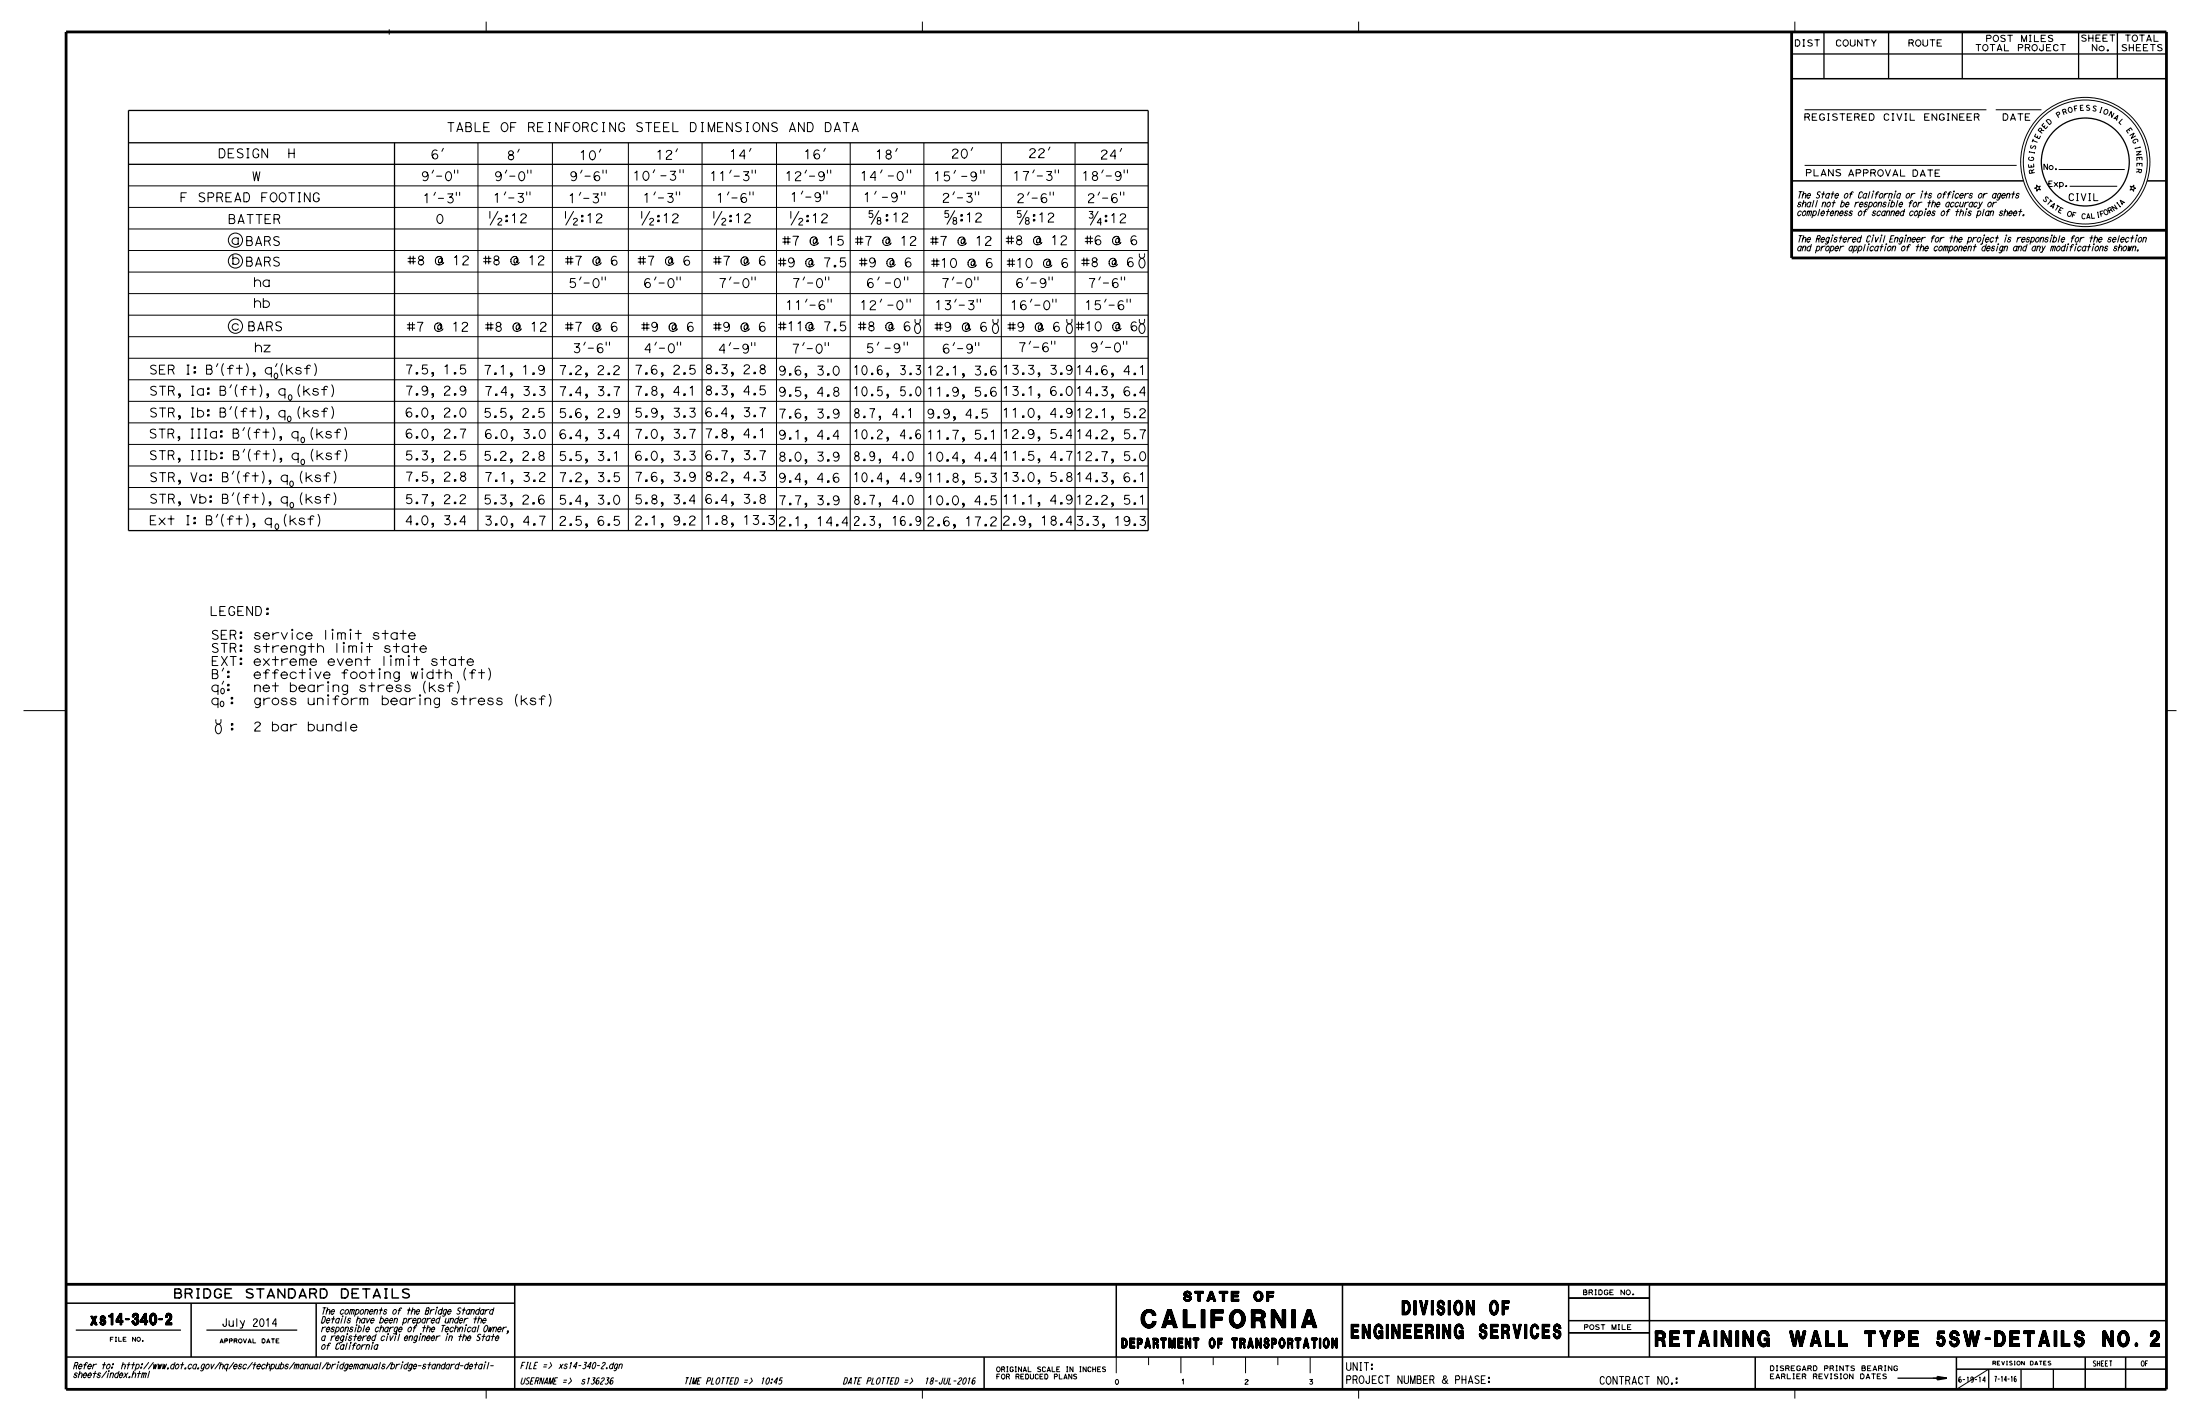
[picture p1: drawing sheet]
<svg xmlns="http://www.w3.org/2000/svg" width="432mm" height="279mm" viewBox="0 0 432 279" stroke-linecap="round" stroke-linejoin="round" font-family="sans-serif">
<g fill="none" stroke="#000" stroke-width=".2">
<path d="M76.4 5.7v1.1M95.4 4.2v2.1M181 4.2v2.1M266.7 4.2v2.1M352.3 4.2v2.1M25.2 36.5h200.2M85.1 33.4l-.3 .6M85.5 37.7l-.3 .6M87 29.1l-.3 .6M89.2 33.4v.6M89.6 37.7v.6M89.8 33.4v.6"/>
<path d="M90.2 37.7v.6M93.8 28v76.1M99.3 37.7l-.3 .5M99.5 33.4l-.3 .6M101.9 29.3l-.3 .6M103.4 37.6v.7M103.6 33.4v.6M104 37.6v.7M104.2 33.4v.6M108.4 28v76.1M114 37.7l-.3 .6M114.2 33.4l-.2 .6"/>
<path d="M117.9 29.3l-.3 .6M118.1 37.7v.6M118.3 33.4v.6M118.7 37.7v.6M119 33.4v.6M123.3 28v76.1M128.5 33.3l-.3 .6M128.6 37.7l-.3 .5M132.7 37.6v.7M133 29.2l-.3 .6M133.4 37.6v.7M133.5 33.3v.6"/>
<path d="M134.1 33.3v.6M137.8 28v76.1M143.1 37.7l-.3 .5M143.5 33.4l-.3 .6M147.2 37.6v.7M147.4 29.1l-.3 .6M147.6 33.4v.6M147.8 37.6v.7M148.3 33.4v.6M152.4 28v76.1M157.6 37.5l-.3 .6M158.3 33.4l-.3 .6"/>
<path d="M161.7 37.5v.6M162 29.1l-.3 .6M162.3 37.5v.6M162.4 33.4v.6M163 33.4v.6M166.9 28v76.1M172 37.5l-.3 .6M173.1 33.3l-.3 .6M176.1 29.1l-.3 .6M176.9 37.5v.6M177.6 37.5v.6M178.1 33.3v.6"/>
<path d="M178.7 33.3v.6M181.3 28v76.1M187.3 37.6l-.3 .6M187.5 33.4l-.3 .6M190.9 28.9l-.3 .6M191.4 37.6v.6M192.1 37.6v.6M192.5 33.4v.6M193.1 33.4v.6M196.5 28v76.1M202 37.7l-.3 .6M203 33.3l-.3 .6"/>
<path d="M206.1 28.9l-.3 .5M206.1 37.7v.6M206.7 37.7v.6M207.1 33.3v.6M207.7 33.3v.6M211 28v76.1M215.8 37.7l-.3 .6M216.5 33.3l-.3 .6M219.9 37.7v.6M220.2 29.1l-.3 .6M220.6 37.7v.6M220.6 33.3v.6"/>
<path d="M221.3 33.3v.6M354.2 21.5h35.7M354.2 32.5h41.6M367.6 38l-.2 .9M370.8 39.7l-.2 .9M372 38l-.3 .9M377.2 38l-.2 .9M383.4 38l-.2 .9M391.7 21.5h9M399.7 36.3l.3 .4 .4-.2-.2 .4 .3 .4-.5-.2-.2 .4v-.4l-.5-.2 .4-.1zM404.1 33.3h12.9M406.2 36.6h9.4"/>
<path d="M418.1 36.5l.4 .2 .3-.4v.5l.4 .1-.4 .2v.4l-.3-.3-.4 .1 .3-.4zM25.2 40.7h200.2M25.2 44.9h200.2M25.2 49.2h200.2M25.2 53.4h200.2M25.2 57.6h200.2M96.1 41.5v1.3M97.7 43.1a.37 .37 0 0 1 .5-.3 .37 .37 0 0 1 .2 .5l-.6 .6-.1 .3h.8M97.7 41.5l-1.5 2.7M99.3 43.2h.3v.3h-.3zM99.3 42.3h.3v.3h-.3zM100.6 42.3l.4-.4v1.8"/>
<path d="M102.2 42.3a.49 .49 0 0 1 .7-.4 .49 .49 0 0 1 .2 .8l-.6 .5-.3 .5h1.1M111 41.5v1.3M112.6 43.1a.37 .37 0 0 1 .4-.3 .37 .37 0 0 1 .3 .5l-.7 .6v.3h.7M112.6 41.5l-1.5 2.7M114.1 54.4l-.3 .5M114.1 43.2h.3v.3h-.3zM114.1 42.3h.3v.3h-.3zM115.4 42.3l.4-.4v1.8M117.1 42.3a.49 .49 0 0 1 .6-.4 .49 .49 0 0 1 .3 .8l-.7 .5-.2 .5h1M118.2 54.3v.7M118.8 54.3v.7M126 41.5v1.3"/>
<path d="M127.5 43.1a.37 .37 0 0 1 .5-.3 .37 .37 0 0 1 .2 .5l-.6 .6-.1 .3h.8M127.5 41.5l-1.5 2.7M128.8 54.4l-.3 .5M129.1 43.2h.3v.3h-.3zM129.1 42.3h.3v.3h-.3zM130.4 42.3l.4-.4v1.8M132 42.3a.49 .49 0 0 1 .7-.4 .49 .49 0 0 1 .2 .8l-.6 .5-.3 .5h1.1M132.9 54.3v.7M133.5 54.3v.7M140.1 41.5v1.3M141.7 43.1a.37 .37 0 0 1 .5-.3 .37 .37 0 0 1 .2 .5l-.7 .6v.3h.7M141.7 41.5l-1.5 2.7"/>
<path d="M143.3 43.2h.3v.3h-.3zM143.3 42.3h.3v.3h-.3zM143.5 54.4l-.3 .5M144.5 42.3l.4-.4v1.8M146.2 42.3a.49 .49 0 0 1 .7-.4 .49 .49 0 0 1 .2 .8l-.7 .5-.2 .5h1M147.6 54.3v.7M148.2 54.3v.7M155.2 41.5v1.3M156.8 43.1a.37 .37 0 0 1 .5-.3 .37 .37 0 0 1 .2 .5l-.7 .6v.3h.8M156.8 41.5l-1.5 2.7M157.9 54.4l-.3 .5M158.4 43.2h.3v.3h-.3z"/>
<path d="M158.4 42.3h.3v.3h-.3zM158.4 58.7l-.3 .6M159.6 42.3l.5-.4v1.8M161.3 42.3a.49 .49 0 0 1 .7-.4 .49 .49 0 0 1 .2 .8l-.7 .5-.2 .5h1.1M162 54.3v.7M162.5 58.7v.6M162.7 54.3v.7M163.1 58.7v.6M171.3 41.3h-.7v.7l.2-.1a.42 .42 0 0 1 .5 .5 .42 .42 0 0 1-.7 .1M172.5 43.3a.38 .38 0 0 0-.3 .6 .38 .38 0 0 0 .6 0 .38 .38 0 0 0-.2-.6l-.4-.1 .1-.5 .5 .1v.4l-.2 .1M172.5 41.3l-1.5 2.7M172.6 54.4l-.3 .5"/>
<path d="M173 58.7l-.2 .6M173.9 43h.3v.3h-.3zM173.9 42.1h.3v.3h-.3zM175.4 42.1l.5-.3v1.8M177.1 42.2a.49 .49 0 0 1 .7-.4 .49 .49 0 0 1 .2 .7l-.7 .6-.2 .5h1M177.5 54.3v.7M178 58.7v.6M178.2 54.3v.7M178.7 58.7v.6M186.2 41.3h-.7v.7l.2-.1a.42 .42 0 0 1 .5 .5 .42 .42 0 0 1-.7 .1M187.2 54.4l-.3 .5M187.3 43.3a.38 .38 0 0 0-.2 .6 .38 .38 0 0 0 .6 0 .38 .38 0 0 0-.2-.6l-.4-.1 .1-.5 .5 .1v.4l-.2 .1"/>
<path d="M187.4 41.3l-1.5 2.7M187.7 58.7l-.3 .6M188.6 43h.3v.3h-.3zM188.6 42.1h.3v.3h-.3zM189.9 42.1l.4-.3v1.8M191.3 54.3v.7M191.5 42.2a.49 .49 0 0 1 .7-.4 .49 .49 0 0 1 .2 .7l-.6 .6-.3 .5h1.1M191.8 58.7v.6M192 54.3v.7M192.4 58.7v.6M200.4 41.3h-.7v.7l.2-.1a.42 .42 0 0 1 .5 .5 .42 .42 0 0 1-.7 .1M201.6 43.3a.38 .38 0 0 0-.3 .6 .38 .38 0 0 0 .6 0 .38 .38 0 0 0-.2-.6l-.4-.1 .1-.5 .5 .1v.4l-.2 .1"/>
<path d="M201.6 41.3l-1.5 2.7M201.8 54.4l-.3 .5M202.5 58.7l-.3 .6M202.8 43h.3v.3h-.3zM202.8 42.1h.3v.3h-.3zM204.1 42.1l.4-.3v1.8M205.8 42.2a.49 .49 0 0 1 .6-.4 .49 .49 0 0 1 .3 .7l-.7 .6-.2 .5h1M205.9 54.3v.7M206.5 54.3v.7M206.6 58.7v.6M207.3 58.7v.6M213.8 41.5h.7l-.4 .5a.43 .43 0 0 1 .4 .6 .43 .43 0 0 1-.7 .1"/>
<path d="M215.5 41.5l-1.5 2.7M216 54.4l-.3 .5M216.1 43.7h-.7l.6-.9v1.4M216.9 43.2h.3v.3h-.3zM216.9 42.3h.3v.3h-.3zM217.1 58.7l-.3 .6M218.2 42.3l.4-.4v1.8M219.9 42.3a.49 .49 0 0 1 .6-.4 .49 .49 0 0 1 .3 .8l-.7 .5-.2 .5h1M220.1 54.3v.7M220.7 54.3v.7M221.2 58.7v.6M221.8 58.7v.6"/>
<path d="M223.9 50.8l.2-.1a1.05 1.05 0 0 1 .6 .9 1.05 1.05 0 0 1-.6 1 1.08 1.08 0 0 1-.2-1.8zM224.6 49.7v.5a.51 .51 0 0 1-.5 .5 .51 .51 0 0 1-.5-.5v-.4M359.6 46.6l-.2 .9M366.7 48.3l-.2 .9M367.6 46.6l-.2 .9M369.2 46.6l-.2 .9M370.1 48.3l-.2 .9M374 46.6l-.2 .9M377.9 41.4l-.2 .9M385.9 41.4l-.2 .9M389.4 46.6l-.4 1.2-.2 .1M392.1 48.3l-.2 .9"/>
<path d="M393.7 46.6l-.2 .9M402.6 46.6l-.2 .9M405.8 48.3l-.2 .9M407.4 48.3l-.2 .9M410.9 48.3l-.3 .9M419.3 46.6l-.2 .9M25.2 61.8h200.2M25.2 66.1h200.2M25.2 70.3h200.2M25.2 74.5h200.2M25.2 78.8h200.2M42.8 71.4l-.3 .5"/>
<path d="M43.9 71.4a2.21 2.21 0 0 0 0 2.3M45.4 79.8l-.3 .6M45.4 75.5l-.3 .6M46.5 75.5a2.21 2.21 0 0 0 0 2.3M46.5 79.8a2.21 2.21 0 0 0 0 2.3M48.4 71.4a2.21 2.21 0 0 1 0 2.3M51 79.8a2.21 2.21 0 0 1 0 2.3M51 75.5a2.21 2.21 0 0 1 0 2.4M54.4 71.4l-.3 .5M55.5 71.4a2.21 2.21 0 0 0 0 2.3M58.8 79.8a2.21 2.21 0 0 0 0 2.3M58.8 75.5a2.21 2.21 0 0 0 0 2.3"/>
<path d="M61.8 71.4a2.21 2.21 0 0 1 0 2.3M65.1 79.8a2.21 2.21 0 0 1 0 2.3M65.1 75.5a2.21 2.21 0 0 1 0 2.4M114.9 67.1l-.3 .6M119 67.1v.6M119.6 67.1v.6M128.8 67.1l-.3 .6M132.9 67.1v.6M133.6 67.1v.6M143.4 67.2l-.3 .6M147.5 67.2v.6M148.2 67.2v.6"/>
<path d="M157.8 67.2l-.2 .6M162 67.2v.6M162.6 67.2v.6M172.5 67.1l-.3 .6M177.5 67.1v.6M178.1 67.1v.6M179.9 63.6l.2-.1a1.05 1.05 0 0 1 .6 1 1.05 1.05 0 0 1-.6 .9 1.08 1.08 0 0 1-.2-1.8zM180.6 62.6v.4a.51 .51 0 0 1-.5 .5 .51 .51 0 0 1-.5-.5v-.4M187.4 67.2l-.3 .6M191.5 67.2v.6M192.1 67.2v.6M195.2 63.6l.2-.1a1.05 1.05 0 0 1 .6 1 1.05 1.05 0 0 1-.6 .9 1.08 1.08 0 0 1-.2-1.8z"/>
<path d="M195.9 62.6v.4a.51 .51 0 0 1-.5 .5 .51 .51 0 0 1-.5-.5v-.4M202.3 67l-.3 .5M206.4 66.9v.6M207 66.9v.6M209.7 63.6l.2-.1a1.05 1.05 0 0 1 .6 1 1.05 1.05 0 0 1-.6 .9 1.08 1.08 0 0 1-.2-1.8zM210.4 62.6v.4a.51 .51 0 0 1-.5 .5 .51 .51 0 0 1-.5-.5v-.4M216.4 67l-.3 .6M220.5 67v.6M221.1 67v.6M223.9 63.6l.2-.1a1.05 1.05 0 0 1 .6 1 1.05 1.05 0 0 1-.6 .9 1.08 1.08 0 0 1-.2-1.8zM224.6 62.6v.4a.51 .51 0 0 1-.5 .5 .51 .51 0 0 1-.5-.5v-.4M25.2 83h200.2"/>
<path d="M25.2 87.2h200.2M25.2 91.4h200.2M25.2 95.7h200.2M25.2 99.9h200.2M45.9 92.5l-.3 .5M45.9 96.7l-.3 .6M47 92.5a2.21 2.21 0 0 0 0 2.3M47 96.7a2.21 2.21 0 0 0 0 2.3M48 83.9l-.3 .6M48 88.1l-.3 .6M49.1 83.9a2.21 2.21 0 0 0 0 2.4M49.1 88.1a2.21 2.21 0 0 0 0 2.4"/>
<path d="M51.5 92.5a2.21 2.21 0 0 1 0 2.3M51.5 96.7a2.21 2.21 0 0 1 0 2.3M53.6 83.9a2.21 2.21 0 0 1 0 2.4M53.6 88.2a2.21 2.21 0 0 1 0 2.3M59.3 92.5a2.21 2.21 0 0 0 0 2.3M59.3 96.7a2.21 2.21 0 0 0 0 2.3M61.4 83.9a2.21 2.21 0 0 0 0 2.4M61.4 88.1a2.21 2.21 0 0 0 0 2.4M65.6 92.5a2.21 2.21 0 0 1 0 2.3M65.6 96.7a2.21 2.21 0 0 1 0 2.3M67.7 83.9a2.21 2.21 0 0 1 0 2.4M67.7 88.2a2.21 2.21 0 0 1 0 2.3"/>
<path d="M42.7 100.9l-.3 .6M43.8 100.9a2.21 2.21 0 0 0 0 2.4M48.4 100.9a2.21 2.21 0 0 1 0 2.4M56.1 100.9a2.21 2.21 0 0 0 0 2.4M62.4 100.9a2.21 2.21 0 0 1 0 2.4M4.6 139.5h8.4M43.9 133.7l-.3 .6M43.9 131.1l-.3 .6M45.4 137.8h.3v.3h-.3zM45.4 136.9h.3v.2h-.3zM57.4 124.2v1.3M60.9 131.9v1.3"/>
<path d="M64.4 134.5v1.2M64.4 137v1.3M65.3 124.2v1.3M67.5 126.8v1.2M68.8 124.2v1.3M71 126.8v1.2M74.5 131.9v1.3M76.7 129.3v1.3M80.2 129.3v1.3M82.4 137v1.3M82.9 131.9v1.3M83.5 133.7a2.21 2.21 0 0 0 0 2.3"/>
<path d="M89.8 133.7a2.21 2.21 0 0 1 0 2.3M91.4 131.1a2.21 2.21 0 0 0 0 2.3M95.9 131.1a2.21 2.21 0 0 1 0 2.4M101.5 136.2a2.21 2.21 0 0 0 0 2.4M107.8 136.2a2.21 2.21 0 0 1 0 2.4M425.2 139.5h2M42.6 142.2l.3-.1a1.05 1.05 0 0 1 .6 .9 1.05 1.05 0 0 1-.6 1 1.08 1.08 0 0 1-.3-1.8zM43.4 141.1v.5a.51 .51 0 0 1-.5 .5 .51 .51 0 0 1-.5-.5v-.4M45.4 142.9h.3v.3h-.3zM45.4 142h.3v.3h-.3zM67.1 258.7l-.2 .9M85.7 257l-.3 .9"/>
<path d="M21.3 269.4l-.3 1M22 268.3h.1v.2h-.2zM22.1 267.6h.2l-.1 .2h-.1zM66.4 267.7l-.3 .9M68.1 262.2l-.3 .9M68.7 263.9l-.2 .9M69.9 260.4l-.3 1M73.1 263.9l-.2 .9M76.1 262.2l-.3 .9M77.7 262.2l-.3 .9M78.9 267.7l-.2 .9M82.5 262.2l-.3 .9"/>
<path d="M87.7 262.2l-.2 .9M91.4 260.4l-.2 1M95.2 267.7l-.3 .9M95.4 272.6v1.9M181 272.6v1.9M219.1 266.3v3.2M225.4 266.3v1.6M231.8 266.3v3.2M238.1 266.3v1.6M244.5 266.3v3.2M250.8 266.3v1.6M257.1 266.3v3.2"/>
<path d="M266.7 272.6v1.9M352.3 272.6v1.9M379.3 270.4h2.8M390.3 268.7l-6.3 3.9"/>
<circle cx="367.7" cy="37.6" r=".08"/>
<circle cx="370.9" cy="39.3" r=".08"/>
<circle cx="372.1" cy="37.6" r=".08"/>
<circle cx="377.3" cy="37.6" r=".08"/>
<circle cx="383.5" cy="37.6" r=".08"/>
<circle cx="409.3" cy="31.8" r="12.7"/>
<circle cx="409.3" cy="31.8" r="12.2"/>
<circle cx="46.2" cy="47.1" r="1.39"/>
<circle cx="46.2" cy="51.2" r="1.39"/>
<circle cx="359.7" cy="46.2" r=".08"/>
<circle cx="366.8" cy="47.9" r=".08"/>
<circle cx="367.7" cy="46.2" r=".08"/>
<circle cx="369.3" cy="46.2" r=".08"/>
<circle cx="370.2" cy="47.9" r=".08"/>
<circle cx="374.1" cy="46.2" r=".08"/>
<circle cx="378" cy="41" r=".08"/>
<circle cx="386" cy="41" r=".08"/>
<circle cx="389.5" cy="46.2" r=".08"/>
<circle cx="392.2" cy="47.9" r=".08"/>
<circle cx="393.8" cy="46.2" r=".08"/>
<circle cx="402.7" cy="46.2" r=".08"/>
<circle cx="405.9" cy="47.9" r=".08"/>
<circle cx="407.5" cy="47.9" r=".08"/>
<circle cx="411" cy="47.9" r=".08"/>
<circle cx="419.4" cy="46.2" r=".08"/>
<circle cx="46.2" cy="64" r="1.39"/>
<circle cx="57.4" cy="123.6" r=".13"/>
<circle cx="60.9" cy="131.3" r=".13"/>
<circle cx="64.4" cy="136.5" r=".13"/>
<circle cx="64.4" cy="133.9" r=".13"/>
<circle cx="65.3" cy="123.6" r=".13"/>
<circle cx="67.5" cy="126.2" r=".13"/>
<circle cx="68.8" cy="123.6" r=".13"/>
<circle cx="71" cy="126.2" r=".13"/>
<circle cx="74.5" cy="131.3" r=".13"/>
<circle cx="76.7" cy="128.8" r=".13"/>
<circle cx="80.2" cy="128.8" r=".13"/>
<circle cx="82.4" cy="136.5" r=".13"/>
<circle cx="82.9" cy="131.3" r=".13"/>
<circle cx="67.2" cy="258.3" r=".08"/>
<circle cx="85.8" cy="256.6" r=".08"/>
<circle cx="21.4" cy="269.1" r=".08"/>
<circle cx="66.5" cy="267.3" r=".08"/>
<circle cx="68.2" cy="261.8" r=".08"/>
<circle cx="68.9" cy="263.5" r=".08"/>
<circle cx="70" cy="260" r=".08"/>
<circle cx="73.2" cy="263.5" r=".08"/>
<circle cx="76.2" cy="261.8" r=".08"/>
<circle cx="77.8" cy="261.8" r=".08"/>
<circle cx="79" cy="267.3" r=".08"/>
<circle cx="82.6" cy="261.8" r=".08"/>
<circle cx="87.8" cy="261.8" r=".08"/>
<circle cx="91.5" cy="260" r=".08"/>
<circle cx="95.3" cy="267.3" r=".08"/>
</g>
<g fill="none" stroke="#000" stroke-width=".25">
<path d="M351.6 10.6h73.6M358 6.3v9.1M370.7 6.3v9.1M385.1 6.3v9.1M408 6.3v9.1M415.6 6.3v9.1M25.2 21.7h200.2v82.4h-200.2zM25.2 28h200.2M25.2 32.2h200.2M77.4 28v76.1M14.9 261h20.6M40.5 261h17.8"/>
<path d="M307.9 261.5h15.8M372.4 270.4h8.9M390.3 268.7v3.9M396.7 268.7v3.9M403 268.7v3.9"/>
<circle cx="409.3" cy="31.8" r="8.6"/>
</g>
<g fill="none" stroke="#000" stroke-width=".3">
<path d="M351.6 15.4h73.6M351.6 35.5h45.6M421.4 35.5h3.8M13 255.7h88M37.5 255.7v10.6M62.1 255.7v10.6M101 252v20.6M219.1 252v14.3M263.5 252v20.6M307.9 252v14.3M307.9 254.7h15.8M307.9 259.2h117.3"/>
<path d="M323.7 252v14.3M13 266.3h412.2M193.2 266.3v6.3M307.9 261.5h15.8M344.5 266.3v6.3M380.2 270.4h1.9M380.2 270.1l1.9 .3-1.9 .4zM380.5 270.3l.7 .1-.7 .2zM384 266.3v6.3M384 268.7h41.2M409.3 266.3v6.3M417.2 266.3v6.3"/>
</g>
<path d="M13 6.3h412.2v266.3h-412.2zM351.6 6.3v44.3h73.6M351.6 45.2h73.6M13 252h412.2" fill="none" stroke="#000" stroke-width=".55"/>
<text font-size="3.5" x="223.9" y="260.5">CALIFORNIA</text>
<text font-size="3" x="324.9" y="264.2">RETAINING WALL TYPE 5SW-DETAILS NO. 2</text>
<g font-size="2.8">
<text x="265.2" y="262.7">ENGINEERING SERVICES</text>
<text x="275.2" y="258">DIVISION OF</text>
</g>
<text font-size="2.2" x="17.8" y="260">xs14-340-2</text>
<g font-size="1.9">
<text x="232.3" y="255.3">STATE OF</text>
<text x="220.1" y="264.5">DEPARTMENT OF TRANSPORTATION</text>
</g>
<g font-size="1.8">
<text x="87.6" y="25.8">TABLE OF REINFORCING STEEL DIMENSIONS AND DATA</text>
<text x="42.7" y="31">DESIGN</text>
<text x="49.4" y="35.5">W</text>
<text x="55.9" y="31">H</text>
<text x="82.6" y="35.5">9’-0&quot;</text>
<text x="84.5" y="31.2">6’</text>
<text x="96.9" y="35.5">9’-0&quot;</text>
<text x="99.4" y="31.3">8’</text>
<text x="111.7" y="35.5">9’-6&quot;</text>
<text x="113.6" y="31.3">10’</text>
<text x="124.1" y="35.4">10’-3&quot;</text>
<text x="128.7" y="31.3">12’</text>
<text x="139.2" y="35.5">11’-3&quot;</text>
<text x="143.1" y="31.2">14’</text>
<text x="154" y="35.5">12’-9&quot;</text>
<text x="157.7" y="31.2">16’</text>
<text x="168.8" y="35.4">14’-0&quot;</text>
<text x="171.7" y="31.2">18’</text>
<text x="183.2" y="35.5">15’-9&quot;</text>
<text x="186.6" y="31">20’</text>
<text x="198.7" y="35.4">17’-3&quot;</text>
<text x="201.8" y="30.9">22’</text>
<text x="212.2" y="35.4">18’-9&quot;</text>
<text x="215.8" y="31.2">24’</text>
<text x="35.2" y="39.6">F SPREAD FOOTING</text>
<text x="82.9" y="39.8">1’-3&quot;</text>
<text x="96.7" y="39.7">1’-3&quot;</text>
<text x="111.4" y="39.8">1’-3&quot;</text>
<text x="126.1" y="39.7">1’-3&quot;</text>
<text x="140.5" y="39.7">1’-6&quot;</text>
<text x="155" y="39.6">1’-9&quot;</text>
<text x="169.3" y="39.6">1’-9&quot;</text>
<text x="184.8" y="39.7">2’-3&quot;</text>
<text x="199.4" y="39.8">2’-6&quot;</text>
<text x="213.3" y="39.8">2’-6&quot;</text>
<text x="44.7" y="43.9">BATTER</text>
<text x="45.3" y="48">a BARS</text>
<text x="85.4" y="43.8">0</text>
<text x="45.4" y="51.9">b BARS</text>
<text x="79.9" y="52">#8 @ 12</text>
<text x="94.8" y="52">#8 @ 12</text>
<text x="110.9" y="52">#7 @ 6</text>
<text x="125.1" y="52">#7 @ 6</text>
<text x="139.9" y="52">#7 @ 6</text>
<text x="152.6" y="52.4">#9 @ 7.5</text>
<text x="153.5" y="48.1">#7 @ 15</text>
<text x="167.8" y="48.2">#7 @ 12</text>
<text x="168.6" y="52.4">#9 @ 6</text>
<text x="182.5" y="48.2">#7 @ 12</text>
<text x="182.7" y="52.5">#10 @ 6</text>
<text x="197.3" y="48">#8 @ 12</text>
<text x="197.5" y="52.5">#10 @ 6</text>
<text x="212.2" y="52.3">#8 @ 6</text>
<text x="212.9" y="48">#6 @ 6</text>
<text x="49.6" y="56.2">ha</text>
<text x="111.5" y="56.4">5’-0&quot;</text>
<text x="126.2" y="56.4">6’-0&quot;</text>
<text x="140.9" y="56.4">7’-0&quot;</text>
<text x="155.4" y="56.4">7’-0&quot;</text>
<text x="170" y="56.4">6’-0&quot;</text>
<text x="184.7" y="56.4">7’-0&quot;</text>
<text x="199.2" y="56.4">6’-9&quot;</text>
<text x="213.4" y="56.4">7’-6&quot;</text>
<text x="45.3" y="64.8">c</text>
<text x="48.5" y="64.9">BARS</text>
<text x="49.6" y="60.3">hb</text>
<text x="79.8" y="65">#7 @ 12</text>
<text x="95.2" y="65">#8 @ 12</text>
<text x="110.9" y="65">#7 @ 6</text>
<text x="125.8" y="65">#9 @ 6</text>
<text x="139.9" y="65">#9 @ 6</text>
<text x="152.7" y="64.9">#11@ 7.5</text>
<text x="154.1" y="60.8">11’-6&quot;</text>
<text x="168.3" y="64.9">#8 @ 6</text>
<text x="168.7" y="60.8">12’-0&quot;</text>
<text x="183.4" y="65">#9 @ 6</text>
<text x="183.4" y="60.8">13’-3&quot;</text>
<text x="197.7" y="65">#9 @ 6</text>
<text x="198.2" y="60.8">16’-0&quot;</text>
<text x="211.1" y="64.9">#10 @ 6</text>
<text x="212.8" y="60.8">15’-6&quot;</text>
<text x="49.8" y="69">hz</text>
<text x="112.3" y="69.2">3’-6&quot;</text>
<text x="126.3" y="69.2">4’-0&quot;</text>
<text x="140.9" y="69.3">4’-9&quot;</text>
<text x="155.3" y="69.3">7’-0&quot;</text>
<text x="169.9" y="69.2">5’-9&quot;</text>
<text x="184.8" y="69.3">6’-9&quot;</text>
<text x="199.7" y="69">7’-6&quot;</text>
<text x="213.9" y="69">9’-0&quot;</text>
<text x="29.2" y="73.4">SER I: B’(ft), q’(ksf)</text>
<text x="29.2" y="77.6">STR, Ia: B’(ft), q (ksf)</text>
<text x="79.4" y="73.4">7.5, 1.5</text>
<text x="79.4" y="77.5">7.9, 2.9</text>
<text x="94.8" y="73.5">7.1, 1.9</text>
<text x="95" y="77.6">7.4, 3.3</text>
<text x="109.6" y="73.5">7.2, 2.2</text>
<text x="109.6" y="77.6">7.4, 3.7</text>
<text x="124.4" y="77.6">7.8, 4.1</text>
<text x="124.4" y="73.4">7.6, 2.5</text>
<text x="138.2" y="73.3">8.3, 2.8</text>
<text x="138.2" y="77.5">8.3, 4.5</text>
<text x="152.7" y="73.6">9.6, 3.0</text>
<text x="152.7" y="77.8">9.5, 4.8</text>
<text x="167.4" y="73.5">10.6, 3.3</text>
<text x="167.4" y="77.7">10.5, 5.0</text>
<text x="181.8" y="77.8">11.9, 5.6</text>
<text x="181.8" y="73.6">12.1, 3.6</text>
<text x="196.6" y="73.5">13.3, 3.9</text>
<text x="196.6" y="77.6">13.1, 6.0</text>
<text x="211" y="73.5">14.6, 4.1</text>
<text x="211" y="77.7">14.3, 6.4</text>
<text x="29.2" y="81.8">STR, Ib: B’(ft), q (ksf)</text>
<text x="79.4" y="81.8">6.0, 2.0</text>
<text x="94.8" y="81.9">5.5, 2.5</text>
<text x="109.6" y="81.9">5.6, 2.9</text>
<text x="124.4" y="81.9">5.9, 3.3</text>
<text x="138.2" y="81.8">6.4, 3.7</text>
<text x="152.7" y="82">7.6, 3.9</text>
<text x="167.4" y="82">8.7, 4.1</text>
<text x="181.8" y="82">9.9, 4.5</text>
<text x="196.6" y="81.9">11.0, 4.9</text>
<text x="211" y="82">12.1, 5.2</text>
<text x="29.2" y="86">STR, IIIa: B’(ft), q (ksf)</text>
<text x="79.4" y="86">6.0, 2.7</text>
<text x="95" y="86">6.0, 3.0</text>
<text x="109.6" y="86.1">6.4, 3.4</text>
<text x="124.4" y="86">7.0, 3.7</text>
<text x="138.2" y="85.9">7.8, 4.1</text>
<text x="152.7" y="86.2">9.1, 4.4</text>
<text x="167.4" y="86.1">10.2, 4.6</text>
<text x="181.8" y="86.2">11.7, 5.1</text>
<text x="196.6" y="86">12.9, 5.4</text>
<text x="211" y="86.1">14.2, 5.7</text>
<text x="29.2" y="90.2">STR, IIIb: B’(ft), q (ksf)</text>
<text x="29.3" y="94.5">STR, Va: B’(ft), q (ksf)</text>
<text x="79.4" y="90.3">5.3, 2.5</text>
<text x="79.4" y="94.4">7.5, 2.8</text>
<text x="94.8" y="90.3">5.2, 2.8</text>
<text x="95" y="94.5">7.1, 3.2</text>
<text x="109.6" y="90.4">5.5, 3.1</text>
<text x="109.6" y="94.5">7.2, 3.5</text>
<text x="124.4" y="94.4">7.6, 3.9</text>
<text x="124.4" y="90.3">6.0, 3.3</text>
<text x="138.2" y="90.2">6.7, 3.7</text>
<text x="138.2" y="94.4">8.2, 4.3</text>
<text x="152.7" y="90.5">8.0, 3.9</text>
<text x="152.7" y="94.6">9.4, 4.6</text>
<text x="167.4" y="90.4">8.9, 4.0</text>
<text x="167.4" y="94.5">10.4, 4.9</text>
<text x="181.8" y="94.6">11.8, 5.3</text>
<text x="181.8" y="90.5">10.4, 4.4</text>
<text x="196.6" y="90.3">11.5, 4.7</text>
<text x="196.6" y="94.5">13.0, 5.8</text>
<text x="211" y="94.5">14.3, 6.1</text>
<text x="211" y="90.4">12.7, 5.0</text>
<text x="29.3" y="98.8">STR, Vb: B’(ft), q (ksf)</text>
<text x="79.4" y="98.8">5.7, 2.2</text>
<text x="94.8" y="98.9">5.3, 2.6</text>
<text x="109.6" y="98.9">5.4, 3.0</text>
<text x="124.4" y="98.9">5.8, 3.4</text>
<text x="138.2" y="98.8">6.4, 3.8</text>
<text x="152.7" y="99.1">7.7, 3.9</text>
<text x="167.4" y="99">8.7, 4.0</text>
<text x="181.8" y="99.1">10.0, 4.5</text>
<text x="196.6" y="98.9">11.1, 4.9</text>
<text x="211" y="99">12.2, 5.1</text>
<text x="29.2" y="103">Ext I: B’(ft), q (ksf)</text>
<text x="79.4" y="103">4.0, 3.4</text>
<text x="95" y="103">3.0, 4.7</text>
<text x="109.6" y="103.1">2.5, 6.5</text>
<text x="124.4" y="103">2.1, 9.2</text>
<text x="138.2" y="102.9">1.8, 13.3</text>
<text x="152.7" y="103.2">2.1, 14.4</text>
<text x="167.4" y="103.1">2.3, 16.9</text>
<text x="181.8" y="103.2">2.6, 17.2</text>
<text x="196.6" y="103">2.9, 18.4</text>
<text x="211" y="103.1">3.3, 19.3</text>
<text x="41.1" y="120.8">LEGEND:</text>
<text x="41.4" y="125.5">SER:</text>
<text x="49.7" y="125.5">service limit state</text>
<text x="41.4" y="130.6">EXT:</text>
<text x="41.4" y="128">STR:</text>
<text x="49.7" y="130.6">extreme event limit state</text>
<text x="49.7" y="128">strength limit state</text>
<text x="41.4" y="135.7">q’:</text>
<text x="41.4" y="133.2">B’:</text>
<text x="49.7" y="135.7">net bearing stress (ksf)</text>
<text x="49.7" y="133.2">effective footing width (ft)</text>
<text x="41.4" y="138.3">q</text>
<text x="49.7" y="143.4">2 bar bundle</text>
<text x="49.7" y="138.3">gross uniform bearing stress (ksf)</text>
<text x="33.9" y="254.7">BRIDGE STANDARD DETAILS</text>
</g>
<g font-size="1.5">
<text x="43.5" y="260.3">July 2014</text>
<text x="264.1" y="268.9">UNIT:</text>
<text x="264.1" y="271.5">PROJECT NUMBER &amp; PHASE:</text>
<text x="313.8" y="271.6">CONTRACT NO.:</text>
</g>
<text font-size="1.4" x="405.9" y="39.4">CIVIL</text>
<g font-size="1.3">
<text x="354" y="23.6">REGISTERED CIVIL ENGINEER</text>
<text x="392.9" y="23.6">DATE</text>
<text x="354.3" y="34.5">PLANS</text>
<text x="362.6" y="34.6">APPROVAL</text>
<text x="375.2" y="34.6">DATE</text>
<text x="352.6" y="40.6">shall not be responsible for the accuracy or</text>
<text x="352.6" y="38.9">The State of California or its officers or agents</text>
<text x="352.6" y="47.5">The Registered Civil Engineer for the project is responsible for the selection</text>
<text x="352.6" y="42.3">completeness of scanned copies of this plan sheet.</text>
<text x="352.6" y="49.2">and proper application of the component design and any modifications shown.</text>
<text x="62.9" y="257.9">The components of the Bridge Standard</text>
<text x="62.9" y="263.1">a registered civil engineer in the State</text>
<text x="62.9" y="261.4">responsible charge of the Technical Owner,</text>
<text x="62.9" y="259.6">Details have been prepared under the</text>
<text x="14.3" y="268.6">Refer to:</text>
<text x="22.9" y="268.6">http://www.dot.ca.gov/hq/esc/techpubs/manual/bridgemanuals/bridge-standard-detail-</text>
<text x="62.9" y="264.8">of California</text>
<text x="102" y="268.6">FILE =&gt;</text>
<text x="109.5" y="268.6">xs14-340-2.dgn</text>
<text x="14.3" y="270.4">sheets/index.html</text>
<text x="102" y="271.6">USERNAME =&gt;</text>
<text x="113.9" y="271.6">s136236</text>
<text x="134.1" y="271.6">TIME PLOTTED =&gt;</text>
<text x="149.1" y="271.6">10:45</text>
<text x="165.4" y="271.6">DATE PLOTTED =&gt;</text>
<text x="181.3" y="271.6">18-JUL-2016</text>
</g>
<g font-size="1.2">
<text x="352.1" y="9.1">DIST</text>
<text x="360.2" y="9.1">COUNTY</text>
<text x="374.4" y="9.1">ROUTE</text>
<text x="387.6" y="10">TOTAL PROJECT</text>
<text x="389.7" y="8.2">POST MILES</text>
<text x="408.3" y="8.1">SHEET</text>
<text x="410.4" y="10">No.</text>
<text x="416.3" y="10">SHEETS</text>
<text x="416.9" y="8.1">TOTAL</text>
</g>
<g font-size="1.1">
<text x="401" y="33.3">No.</text>
<text x="401.9" y="36.6">Exp.</text>
<text x="53.6" y="74.3">0</text>
<text x="56.2" y="82.7">0</text>
<text x="56.4" y="78.5">0</text>
<text x="58.9" y="86.9">0</text>
<text x="56.7" y="95.5">0</text>
<text x="58.9" y="91.2">0</text>
<text x="56.7" y="99.7">0</text>
<text x="53.8" y="103.8">0</text>
<text x="43.1" y="136.1">0</text>
<text x="43" y="138.7">0</text>
<text x="410.7" y="268.1">SHEET</text>
<text x="420.2" y="268.1">OF</text>
<text x="384.3" y="271.2">6-19-14</text>
<text x="391.3" y="271.1">7-14-16</text>
</g>
<g font-size="1">
<text x="403.9" y="23.2" transform="rotate(-31 403.9 23.2)">P</text>
<text x="405" y="22.6" transform="rotate(-20 405 22.6)">R</text>
<text x="406" y="22.2" transform="rotate(-15 406 22.2)">O</text>
<text x="407.1" y="21.9" transform="rotate(-10 407.1 21.9)">F</text>
<text x="408.2" y="21.7" transform="rotate(-4 408.2 21.7)">E</text>
<text x="409.3" y="21.7" transform="rotate(1 409.3 21.7)">S</text>
<text x="410.5" y="21.7" transform="rotate(12 410.5 21.7)">S</text>
<text x="411.8" y="22" transform="rotate(17 411.8 22)">I</text>
<text x="412.7" y="22.2" transform="rotate(22 412.7 22.2)">O</text>
<text x="413.7" y="22.7" transform="rotate(28 413.7 22.7)">N</text>
<text x="414.7" y="23.2" transform="rotate(33 414.7 23.2)">A</text>
<text x="415.7" y="23.9" transform="rotate(44 415.7 23.9)">L</text>
<text x="399.4" y="29.5" transform="rotate(-74 399.4 29.5)">S</text>
<text x="399.7" y="28.4" transform="rotate(-69 399.7 28.4)">T</text>
<text x="400.2" y="27.4" transform="rotate(-63 400.2 27.4)">E</text>
<text x="400.7" y="26.3" transform="rotate(-53 400.7 26.3)">R</text>
<text x="401.4" y="25.4" transform="rotate(-47 401.4 25.4)">E</text>
<text x="402.1" y="24.6" transform="rotate(-42 402.1 24.6)">D</text>
<text x="417.3" y="25.5" transform="rotate(55 417.3 25.5)">E</text>
<text x="417.9" y="26.4" transform="rotate(60 417.9 26.4)">N</text>
<text x="418.4" y="27.4" transform="rotate(65 418.4 27.4)">G</text>
<text x="419" y="28.8" transform="rotate(76 419 28.8)">I</text>
<text x="419.2" y="29.6" transform="rotate(81 419.2 29.6)">N</text>
<text x="399.1" y="31.7" transform="rotate(-85 399.1 31.7)">G</text>
<text x="399.2" y="32.9" transform="rotate(-96 399.2 32.9)">E</text>
<text x="399.2" y="30.4" transform="rotate(-79 399.2 30.4)">I</text>
<text x="399.4" y="34" transform="rotate(-101 399.4 34)">R</text>
<text x="419.4" y="33" transform="rotate(98 419.4 33)">R</text>
<text x="419.4" y="30.7" transform="rotate(87 419.4 30.7)">E</text>
<text x="419.4" y="31.9" transform="rotate(92 419.4 31.9)">E</text>
<text x="400.8" y="39.1" transform="rotate(46 400.8 39.1)">S</text>
<text x="401.5" y="39.8" transform="rotate(41 401.5 39.8)">T</text>
<text x="402.2" y="40.4" transform="rotate(37 402.2 40.4)">A</text>
<text x="403" y="41" transform="rotate(32 403 41)">T</text>
<text x="403.8" y="41.5" transform="rotate(27 403.8 41.5)">E</text>
<text x="414" y="41.9" transform="rotate(-29 414 41.9)">R</text>
<text x="414.9" y="41.5" transform="rotate(-34 414.9 41.5)">N</text>
<text x="415.9" y="40.8" transform="rotate(-38 415.9 40.8)">I</text>
<text x="416.4" y="40.4" transform="rotate(-43 416.4 40.4)">A</text>
<text x="405.6" y="42.3" transform="rotate(18 405.6 42.3)">O</text>
<text x="406.5" y="42.6" transform="rotate(13 406.5 42.6)">F</text>
<text x="408.4" y="42.9" transform="rotate(4 408.4 42.9)">C</text>
<text x="409.4" y="42.9" transform="rotate(-1 409.4 42.9)">A</text>
<text x="410.4" y="42.9" transform="rotate(-6 410.4 42.9)">L</text>
<text x="411.5" y="42.7" transform="rotate(-10 411.5 42.7)">I</text>
<text x="412.3" y="42.5" transform="rotate(-15 412.3 42.5)">F</text>
<text x="413.1" y="42.3" transform="rotate(-24 413.1 42.3)">O</text>
<text x="310.6" y="254.1">BRIDGE NO.</text>
<text x="310.8" y="260.9">POST MILE</text>
<text x="347.3" y="269">DISREGARD PRINTS BEARING</text>
<text x="347.3" y="270.6">EARLIER REVISION DATES</text>
</g>
<g font-size=".9">
<text x="195.5" y="269.2">ORIGINAL SCALE IN INCHES</text>
<text x="195.5" y="270.6">FOR REDUCED PLANS</text>
<text x="218.7" y="271.6">0</text>
<text x="231.8" y="271.6">1</text>
<text x="244.2" y="271.6">2</text>
<text x="256.9" y="271.6">3</text>
</g>
<g font-size=".8">
<text x="21.5" y="263.2">FILE NO.</text>
<text x="43" y="263.5">APPROVAL DATE</text>
<text x="391" y="267.9">REVISION DATES</text>
</g>
</svg>
